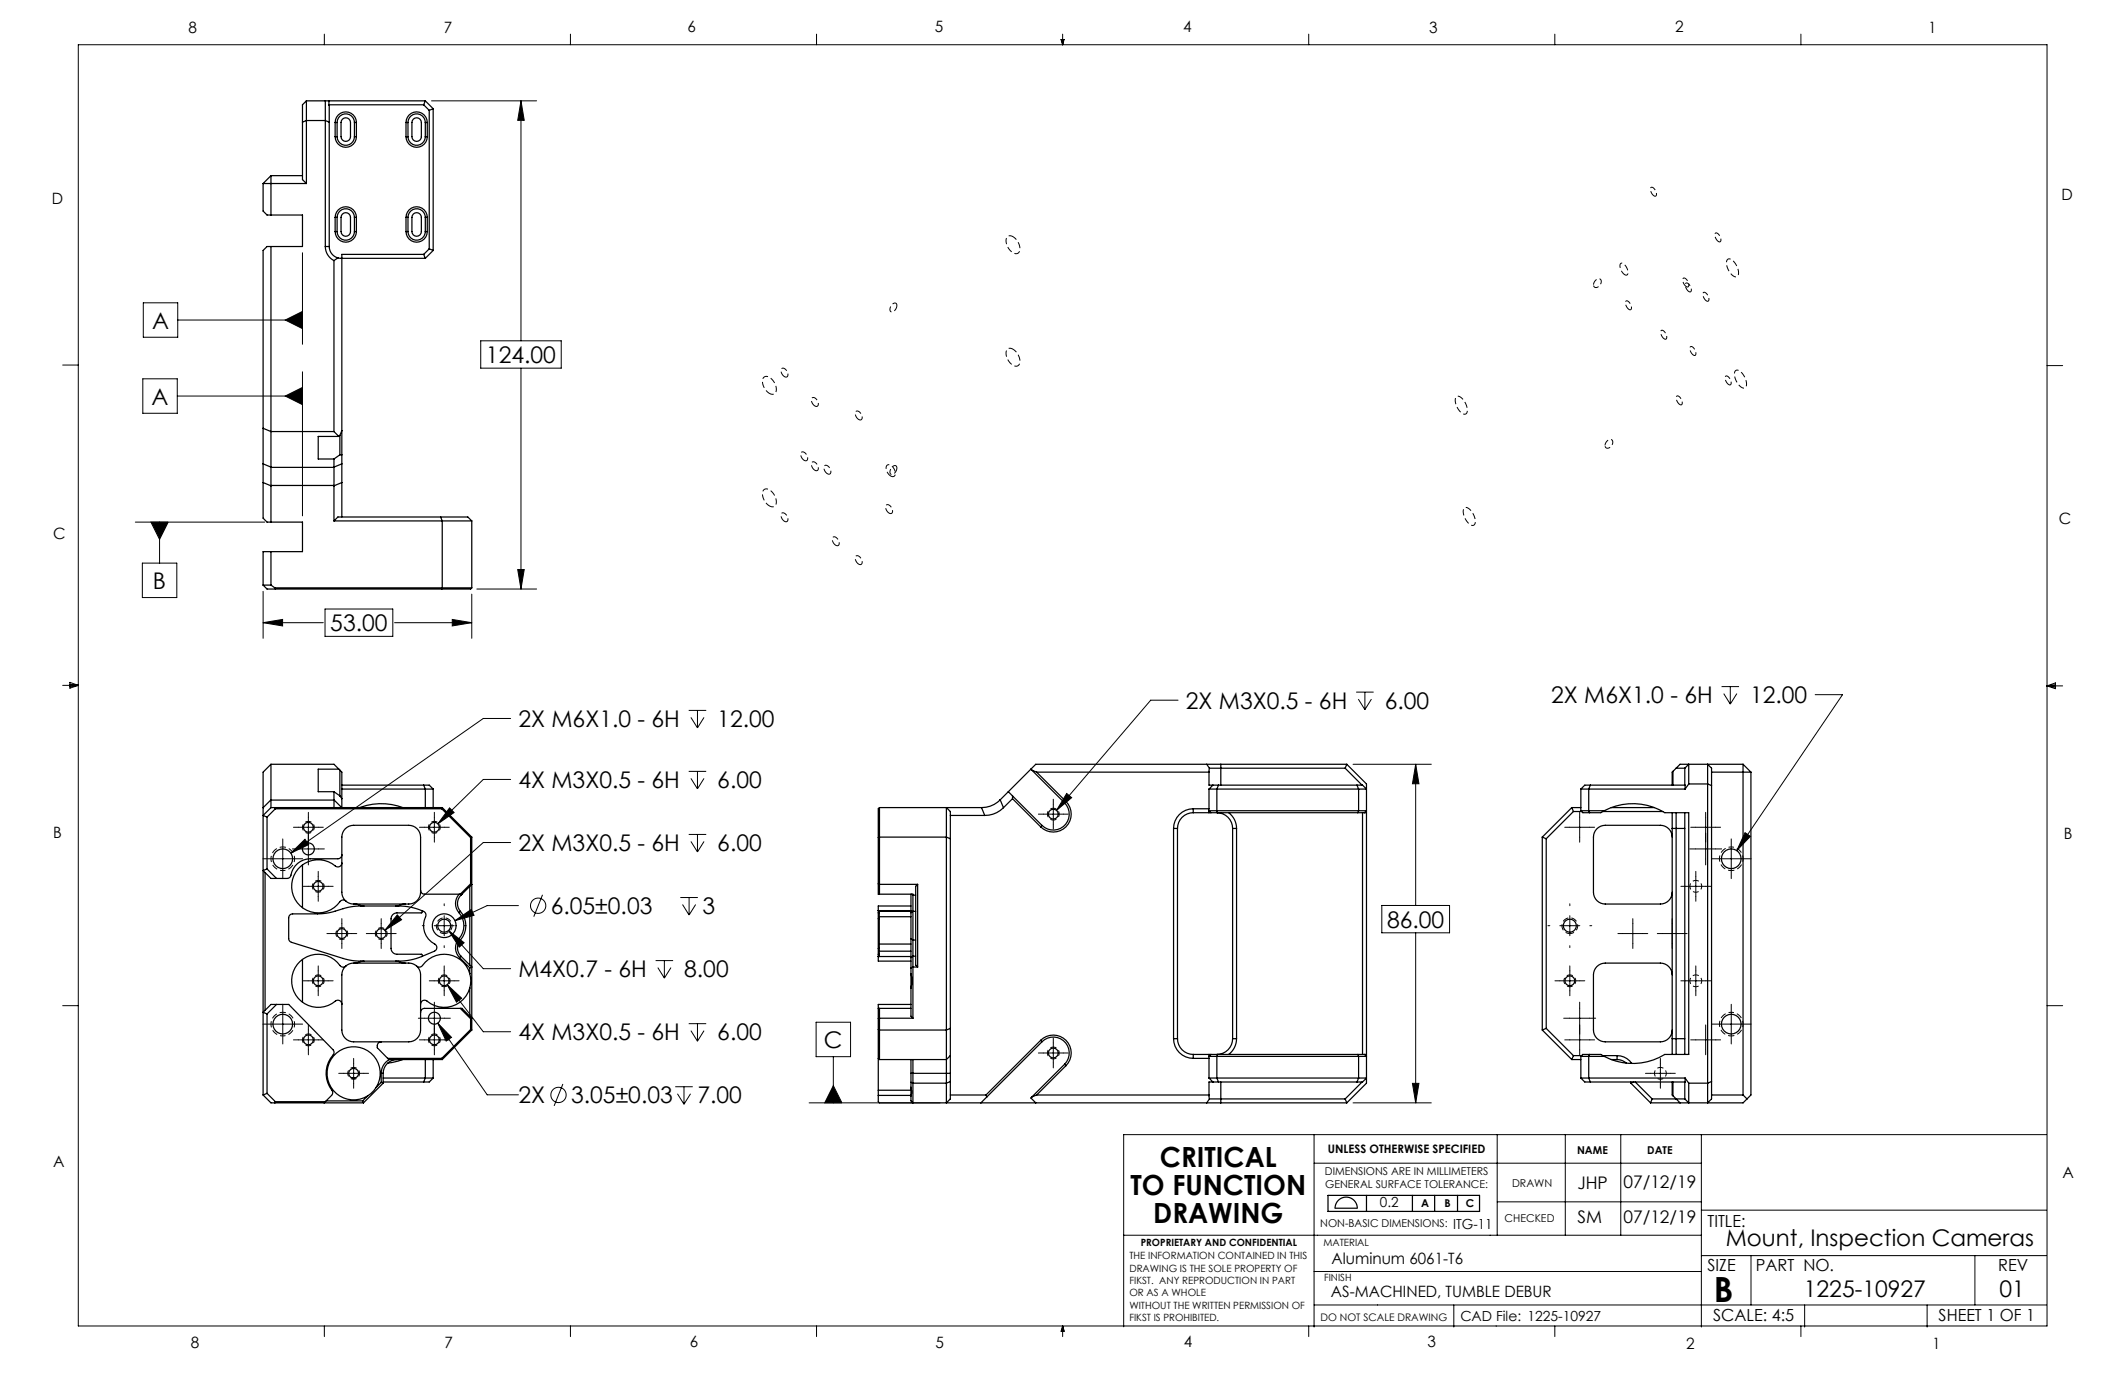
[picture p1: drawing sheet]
<svg xmlns="http://www.w3.org/2000/svg" width="432mm" height="279mm" viewBox="0 0 432 279" stroke-linecap="round" stroke-linejoin="round" font-family="sans-serif">
<g fill="none" stroke="#000" stroke-width=".25">
<path d="M53.5 37.3v5.6l.8 .8h7.2v6.4h-7.2l-.8 .8v43.4M53.5 37.3h8.8M55.1 35.7v8M55.1 35.7l-1.6 1.6M55.1 35.7h6.4M61.5 24.8l.8-.3h3.8l.8 .3M62.3 20.5l-.8 .8v15.2l.8 .8M62.3 20.5v16.8M62.3 20.5h24.1M66.1 20.5v29.6M66.8 20.5v.8M66.8 21.3l.1 28.8"/>
<path d="M66.8 21.3h19.3M68.1 27.8a2.16 2.16 0 0 0 2.2 2.1 2.16 2.16 0 0 0 2.1-2.1M68.1 24.9a2.16 2.16 0 0 1 2.2-2.2 2.16 2.16 0 0 1 2.1 2.2M68.1 24.9v2.9M68.1 24.9h.4M68.1 27.8h.4M68.5 24.9a1.76 1.76 0 0 1 1.8-1.8 1.76 1.76 0 0 1 1.7 1.8M68.5 27.8a1.76 1.76 0 0 0 1.8 1.7 1.76 1.76 0 0 0 1.7-1.7M68.5 24.9v2.9M69.6 24.2a.96 .96 0 0 1 1-.2 .96 .96 0 0 1 .6 .9v2.9a.96 .96 0 0 1-.9 .9 .96 .96 0 0 1-1-.9v-2.9zM72 24.9h.4M72 27.8h.4"/>
<path d="M72 24.9v2.9M72.4 24.9v2.9M82.5 27.8a2.16 2.16 0 0 0 2.2 2.1 2.16 2.16 0 0 0 2.1-2.1M82.5 24.9a2.16 2.16 0 0 1 2.2-2.2 2.16 2.16 0 0 1 2.1 2.2M82.5 24.9v2.9M82.5 24.9h.4M82.5 27.8h.4M82.9 24.9a1.76 1.76 0 0 1 1.8-1.8 1.76 1.76 0 0 1 1.7 1.8M82.9 27.8a1.76 1.76 0 0 0 1.8 1.7 1.76 1.76 0 0 0 1.7-1.7M82.9 24.9v2.9M84 24.2a.96 .96 0 0 1 1-.2 .96 .96 0 0 1 .6 .9v2.9a.96 .96 0 0 1-.9 .9 .96 .96 0 0 1-1-.9v-2.9zM86.1 21.3l1.1 1.1"/>
<path d="M86.4 24.9v2.9M86.4 20.5l-.3 .8M86.4 20.5l1.6 1.6M86.4 24.9h.4M86.4 27.8h.4M86.8 24.9v2.9M87.2 22.4v28.2M88 22.1v28.8M88 22.1l-.8 .3M55.1 50.1v44.8M66.1 50.1a3.2 3.2 0 0 0 1.8 2.9M66.1 50.1h.8"/>
<path d="M66.9 50.1a2.4 2.4 0 0 0 1.8 2.3M67.9 53v34.7M68.1 47.1a2.16 2.16 0 0 0 2.2 2.1 2.16 2.16 0 0 0 2.1-2.1M68.1 44.2a2.16 2.16 0 0 1 2.2-2.2 2.16 2.16 0 0 1 2.1 2.2M68.1 44.2v2.9M68.1 44.2h.4M68.1 47.1h.4M68.5 44.2a1.76 1.76 0 0 1 1.8-1.8 1.76 1.76 0 0 1 1.7 1.8M68.5 47.1a1.76 1.76 0 0 0 1.8 1.7 1.76 1.76 0 0 0 1.7-1.7M68.5 44.2v2.9M68.7 52.4l17.7 .1M68.7 52.4l-.8 .6"/>
<path d="M69.6 43.5a.96 .96 0 0 1 1-.2 .96 .96 0 0 1 .6 .9v2.9a.96 .96 0 0 1-.9 .9 .96 .96 0 0 1-1-.9v-2.9zM72 44.2v2.9M72 44.2h.4M72 47.1h.4M72.4 44.2v2.9M82.5 47.1a2.16 2.16 0 0 0 2.2 2.1 2.16 2.16 0 0 0 2.1-2.1M82.5 44.2a2.16 2.16 0 0 1 2.2-2.2 2.16 2.16 0 0 1 2.1 2.2M82.5 44.2v2.9M82.5 44.2h.4M82.5 47.1h.4M82.9 44.2a1.76 1.76 0 0 1 1.8-1.8 1.76 1.76 0 0 1 1.7 1.8M82.9 47.1a1.76 1.76 0 0 0 1.8 1.7 1.76 1.76 0 0 0 1.7-1.7"/>
<path d="M82.9 44.2v2.9M84 43.5a.96 .96 0 0 1 1-.2 .96 .96 0 0 1 .6 .9v2.9a.96 .96 0 0 1-.9 .9 .96 .96 0 0 1-1-.9v-2.9zM86.1 51.7h-16.6v42.6M86.1 51.7l.3 .8M86.4 44.2v2.9M86.4 44.2h.4M86.4 47.1h.4M86.8 44.2v2.9M87.2 50.6l-1.1 1.1M87.2 50.6l.8 .3M88 50.9l-1.6 1.6M53.5 94.3v3.8"/>
<path d="M53.5 98.1v7.2l.8 .8h7.2v6h-8v6.8M53.5 87l1.6 .7h12.8M53.5 94.3l1.6 .6M53.5 98.1l1.6 .6M55.1 95v3.6M55.1 95h12.8M55.1 98.6v.1M55.1 98.6h12.8M55.1 98.7v7.4M55.1 94.9v.1M67.9 93.3v1.6M67.9 98.7v7.2"/>
<path d="M67.9 87.7l1 1M67.9 94.9v.1M67.9 95v3.6M67.9 98.6v.1M68.9 88.7h-4.2v4.6h3.2M69.1 88.5v3.9M69.1 88.5l-.2 .2M69.1 92.4l-1.2 .9M69.1 92.4h.4M69.5 94.3v3.8M69.5 98.1v7M69.5 87.5l-.4 1"/>
<path d="M69.5 94.3l-1.6 .6M69.5 98.1l-1.6 .6M53.5 118.9h1.6M53.5 118.9l.8 .8h41.3l.3-.2M55.1 112.1v6.8M55.1 118.9l.8 .6M55.9 119.5h40M55.9 119.5l.1 .2M67.9 105.9l.8-.8h26.4l.8 .8M67.9 105.9h28M89.5 105.1l.4 .8-.1 13.8M95.9 105.9v13.6"/>
<path d="M55.1 155.3l-1.6 1.6v7.2M55.1 155.3h12.8l1.2 1.2M55.1 155.3v7.2M68.9 156.3h-4.2v4.6h3.2M69.1 156.5l.4 .4v7.2l-1.6-1.6M69.1 156.5v5.2M69.5 159.5h17.7l.8 .8M86.1 159.5l.3 .8v3.8M209.5 156.3l6.8 6.8M209.7 156.5l.9 .4M210.6 156.9l6 6M210.6 156.9h35.1"/>
<path d="M245.2 155.3h2.9M245.2 155.3h-34.7l-7.3 7.2M245.2 155.3l.6 .8M245.8 156.1l-.1 3.4h31.2l.8 .8h-32M245.8 156.1h27.5M246.5 159.5l-.8 .8M247.6 159.5l-.3 .8v4.4l.1 .4M248.1 155.3h25.6M248.1 155.3v4.2M273.3 156.1l3.5 3.4M273.7 155.3l4 4v60.8l-4 4M273.7 155.3l-.4 .8"/>
<path d="M275.7 159.5l.4 .8v4.4l-.2 .4M323.2 159.5l-.4 .8v4.4l.2 .4M339.9 156.7l-.1 .2v2.6M339.9 156.7v2.8M340.6 156.1l-.7 .6M340.6 156.1h1.7M342.3 156.1v3.4M343.1 155.3h-1.7l-.8 .8M343.1 155.3h11.1M343.1 159.3h3.9l.8 .3M343.1 155.3v4M343.1 159.3l-.7 1"/>
<path d="M343.1 155.3l-.8 .8M347 155.3l.8 .8v67.2l-.8 .8zM347.8 156.9h8M354.2 155.3v67.2M354.2 155.3l1.6 1.6M355.8 156.9v65.6l-1.6 1.6h-11.1M53.5 164.1v1.6M53.5 165.7v56.8M53.5 165.7l.8 .3M53.9 177.3v28M54.3 176.6l1.9 1.9M54.3 166v10.6"/>
<path d="M55.1 162.6v1.5M55.1 164.1h34.8M55.1 162.6h12.8M55.1 164.1l-1.6 1.6M55.1 162.5l-1.6 1.6M55.1 162.5v.1M55.9 164.1l.1 .2M56 164.3l-1.7 1.7M56 164.3h33.8M61.5 175.8v8.7M67.9 162.5v.1M67.9 160.9v1.6"/>
<path d="M67.9 160.9l1.2 .8M67.9 162.6v1.5M69.1 161.7l.4 .6M69.5 173.7a.8 .8 0 0 1-.8 .8h-5.6a4.1 4.1 0 0 0-4.1 3.6l-.5 .4h-3.4l-1.6-1.6 .8-.3M69.5 175.4a.8 .8 0 0 1-.5 .7 .8 .8 0 0 1-.9-.1 5.4 5.4 0 0 0-7.7 .9 5.4 5.4 0 0 0 1.2 7.7 5.4 5.4 0 0 0 7.7-1.6l.5-.1 .5 .2M69.5 160.3h18.5M70.2 168.4a2.4 2.4 0 0 1 1.7-.7h11.2a2.4 2.4 0 0 1 2.4 2.4v11.2a2.4 2.4 0 0 1-2.4 2.4h-11.2a2.4 2.4 0 0 1-2.4-2.4v-11.2a2.4 2.4 0 0 1 .7-1.7zM73.1 164.1a12.4 12.4 0 0 1 8.7 0M88 160.3v3.8M89.8 164.3l5.8 5.9M89.9 164.1l-.1 .2M89.9 164.1l6 6"/>
<path d="M95.6 170.2v9.4M95.6 179.6l-2.1 2.1M95.6 179.6l.3 .1-2.2 2.2M95.9 170.1l-.3 .1M95.9 170.1v39.2M178.5 170.2l13.8-.1 .8 .3M178.5 179.6l8 .1M178.7 164.1l-.2 .2v17.4h7v.2M178.7 164.1v17.6M186.5 179.7v16.8M186.5 179.7l-.4 .4v16l.4 .4M193.1 165.7h7"/>
<path d="M199.4 164.1l.7 1.6M203.2 162.5v.1a5.2 5.2 0 0 1-3.7 1.5h-20.8M203.2 162.5l.7 1.6M203.9 164.1a5.3 5.3 0 0 1-3.8 1.6M204.9 160.9l.8 .8M205.7 162.3l-1.8 1.8M205.7 162.3l5.8 5.7M205.7 161.7l6 6M205.7 161.7v.6M211.7 167.7l-.2 .3M216.3 163.1a3.2 3.2 0 0 1 0 4.6 3.2 3.2 0 0 1-4.6 0M216.6 162.9a3.6 3.6 0 0 1 0 5.1 3.6 3.6 0 0 1-5.1 0"/>
<path d="M216.6 162.9l-.3 .2M238.5 168.3v42.8M238.5 168.3h.8M239.3 168.3v42.8M242.5 164.3a4 4 0 0 0-4 4M242.5 165.1a3.2 3.2 0 0 0-3.2 3.2M242.5 164.3h3.2M242.5 165.1h35.2M242.5 164.3v.8M245.7 160.3v4.8M246.1 165.1l-.4-.4h32l-.4 .4M247.3 165.1a3.2 3.2 0 0 1 3.2 3.2"/>
<path d="M249.7 165.1a4 4 0 0 1 1.6 3.2M250.5 168.3h.8M250.5 168.3v42.8M251.3 168.3v42.8M276.9 165.1v49.2M313.4 170.1l.8 .3M313.4 170.1v39.2M314.2 170.4v38.6M319.4 164.1h1.8M319.4 164.1l.3 .8M319.4 164.1l-6 6M319.7 164.9l-5.5 5.5"/>
<path d="M319.7 164.9h1.7M321.2 164.7l.4 .4h3.7l.7-.4M321.2 160.3l.8-.8h20.4v.8M321.2 160.3h21.2M321.2 164.7h4.8M321.2 160.3v4.4M325.7 164.9h12.2M326 164.7a12.4 12.4 0 0 1 12.3 .4h4.8v49.2h-4.8a12.4 12.4 0 0 1-12.3 .4M327.4 164.1h8.8M339.8 165.1v3.2M339.8 170.1a2.4 2.4 0 0 0-2.4-2.4h-11.2a2.4 2.4 0 0 0-2.4 2.4v11.2a2.4 2.4 0 0 0 2.4 2.4h11.2a2.4 2.4 0 0 0 2.4-2.4M339.8 168.3h2.5"/>
<path d="M339.8 168.3v42.8M340.6 165.1v49.2M342.3 165.1v49.2M61.5 195v8.7M70.3 196.3a2.4 2.4 0 0 0-.8 1.8v11.2a2.4 2.4 0 0 0 2.4 2.4h11.2a2.4 2.4 0 0 0 2.4-2.4v-11.2a2.4 2.4 0 0 0-.8-1.8M70.3 196.3a2.4 2.4 0 0 1 1.6-.6h11.2a2.4 2.4 0 0 1 1.6 .6M70.3 196.3a.8 .8 0 0 1-1.2-.1 5.4 5.4 0 0 0-7.8-1.1 5.4 5.4 0 0 0-.8 7.7 5.4 5.4 0 0 0 7.8 .5h.7l.3 .3 .2 .4M72.1 183.7l1.9 .4M74 195.3l-1.9 .4M80.4 195.3l1.9 .4M82.3 183.7l-1.9 .4M84.7 196.3a.8 .8 0 0 0 1.2-.1 5.4 5.4 0 0 1 5.3-2.2 5.4 5.4 0 0 1 4.3 3.8"/>
<path d="M85.5 180.9a.8 .8 0 0 0 .8 .8h7.6M85.7 185a12 12 0 0 0-4.7-.9h-8.6l-1.8 .3-2.9 .9-1.8 .3-6.4 .1a.8 .8 0 0 0-.8 .8v4.2a.8 .8 0 0 0 .5 .8l11.8 3.6 1.8 .2h8.2a12 12 0 0 0 4.7-.9M85.7 185a.24 .24 0 0 1 .1 .3 .24 .24 0 0 1-.2 .2h-4.9a1.2 1.2 0 0 0-1.2 1.2v6a1.2 1.2 0 0 0 1.2 1.2h4.9a.24 .24 0 0 1 .2 .2 .24 .24 0 0 1-.1 .3M85.7 185a.9 .9 0 0 1 .8 1.3 4.3 4.3 0 0 0 2 5.7l.3 .6-.3 .6-2.8 1.2M85.7 194.4h.1M93.3 185.5a4 4 0 0 1 0 5.2M93.3 190.7a2.8 2.8 0 0 0 .1 3.9M93.3 190.7l.3 .3M93.3 181.7a2.8 2.8 0 0 0 0 3.8M93.4 194.6l2.1 2.1M93.5 181.7l.2 .2M93.6 185.2a4.4 4.4 0 0 1 0 5.8"/>
<path d="M93.6 191a2.4 2.4 0 0 0 .1 3.3M93.6 185.2l-.3 .3M93.7 181.9a2.4 2.4 0 0 0-.1 3.3M93.7 194.3l-.3 .3M93.7 194.3l2.2 2.2-.4 .2M95.5 197.8a5.4 5.4 0 0 1 0 3M95.5 180.1v16M95.5 196.7v1.1M178.5 185v.5M178.5 193.9v.5M178.5 194.4v.9h6.6M178.5 185.5v1.2"/>
<path d="M178.5 192.7v1.2M178.5 185.5h.2M178.5 193.9h.2M178.5 185h.1M178.5 186.7v6M178.5 194.4h.1M178.5 194.4h6.6M178.5 185h.2v.2M178.5 185h6.6M178.5 186.7h.2M178.5 192.7h.2M178.7 191.8v1.5"/>
<path d="M178.7 186.3v5.5M178.7 185.2v1.1M178.7 193.3h6.4M178.7 191.8h6.4M178.7 186.3h6.4M178.7 193.3v1.1M178.7 185.2h6.4M185.1 197.8a5.4 5.4 0 0 1 0 3M185.1 185.5v5.2M185.1 181.7v3.8M185.1 190.7v3.9M185.1 184.1h-6.6v.9"/>
<path d="M185.1 197.8v3M185.1 194.6v3.2M185.1 190.7l.4 .3M185.2 181.7l.3 .2M185.5 185.2v5.8M185.5 181.9v3.3M185.5 191v3.3M185.5 194.3v12.6M185.5 181.9h.6M185.5 194.3h.6M185.5 194.3l-.4 .3M185.5 191h.6"/>
<path d="M185.5 185.2h.6M185.5 185.2l-.4 .3M186.5 196.5h-1l-.4 .2M339.8 198.1a2.4 2.4 0 0 0-2.4-2.4h-11.2a2.4 2.4 0 0 0-2.4 2.4v11.2a2.4 2.4 0 0 0 2.4 2.4h11.2a2.4 2.4 0 0 0 2.4-2.4M54.3 206l-.8-.3 1.6-1.6h3.6l9 9.2a.8 .8 0 0 1 0 1.1 5.7 5.7 0 0 0-.1 7.4l-.1 .7-1.6 1.6M54.3 206v16.2M56.2 204.1l-1.9 1.9M71.6 219.1h.5M77.5 211.7a.89 .89 0 0 0-.8 1.2l2.3 2.4h10.9M77.5 218.1h.4M77.5 219.9l-1 1M77.5 219.9l.4 .2"/>
<path d="M77.5 218.1v1.8M77.9 218.1v2M77.9 219.1h10.1M78.8 215.1h11M79.1 215.3a3.2 3.2 0 0 0-1.6 2.8M80.7 215.3a2.8 2.8 0 0 0-2.8 2.8M81.8 215.3l-3 .7M85.5 205.7a.8 .8 0 0 1 .8-.8h7.6l2 2-.3 .1M86.4 215.3v3.8l-.3 .8M88 215.3v3.8M88 219.1l-.8 .8h-9.3M89.8 215.1l.1 .2"/>
<path d="M93.5 204.9l2.1 2.1M95.5 200.8a5.4 5.4 0 0 1-8.9 2.5h-.7l-.3 .3-.1 .4M95.5 200.8v5.7M95.6 207v2.2M95.6 209.2l-5.8 5.9M95.6 209.2l.3 .1M95.9 209.3l-6 6M178.5 215.1v6.4M178.5 204.9h6.6M178.5 215.1l.2 .2M178.7 215.3h13.6M178.7 204.9v10.4"/>
<path d="M185.1 215.3v2.8M185.1 204.1h-6.6v11M185.1 218.1h8M185.1 200.8v5.7l.4 .4M185.1 218.1v2.8M185.5 215.3v8.8l-.4-.4v-1M185.5 206.9l-7 .1M192.3 215.3v8.8l.8-.8v-5.2M193.1 214.5v3.6M193.1 209l-.8 .3-13.8-.1M193.1 214.5v-49.6l-.8-.8v51.2M193.1 214.5l-.8 .8"/>
<path d="M193.1 219.8l-.8 .3h-6.8l-.4-.2M211.5 211.4a3.6 3.6 0 0 1 5.1 0 3.6 3.6 0 0 1 0 5.1M211.5 211.4l-11.1 11.1M211.5 211.4l.2 .3M211.7 211.7a3.2 3.2 0 0 1 4.6 0 3.2 3.2 0 0 1 0 4.6M211.7 211.7l-12.4 12.4M216.3 216.3l-6.8 6.8 1 1M216.3 216.3l.3 .2M216.6 216.5l-6 6M238.5 211.1a4 4 0 0 0 4 4M238.5 211.1h.8M239.3 211.1a3.2 3.2 0 0 0 3.2 3.2"/>
<path d="M242.5 215.1h3.2M242.5 214.3h35.2M242.5 214.3v.8M245.7 219.1h32l-.8 .8h-31.2l.1 3.4M245.7 219.1l.8 .8M245.7 214.3v4.8M246.1 214.3l-.4 .4h32l-.4-.4M247.4 214.3l-.1 .4v4.4l.3 .8M248.1 219.9v4.2M250.5 211.1a3.2 3.2 0 0 1-3.2 3.2M250.5 211.1h.8M251.3 211.1a4 4 0 0 1-1.6 3.2"/>
<path d="M275.9 214.3l.2 .4v4.4l-.4 .8M276.8 219.9l-3.5 3.4M313.4 209.3l6 6M314.2 209l5.5 5.5M314.2 209l-.8 .3M319.4 215.3h1.8M319.7 214.5h1.7M319.7 214.5l-.3 .8M321.2 214.7l.4-.4h3.7l.7 .4M321.2 219.1h21.2M321.2 219.1l.8 .8h20.4v-.8M321.2 214.7h4.8"/>
<path d="M321.2 214.7v4.4M323 214.3l-.2 .4v4.4l.4 .8M325.7 214.5h2.9M327.4 215.3h1.2M328.6 214.5a3.6 3.6 0 0 1 3 1.6M328.6 215.3a2.8 2.8 0 0 1 1.9 .7M328.6 214.5v.8M331.4 219.9v.2M332 219.9l-.6 .2M332.3 219.9l3.4 3.4M339.8 211.1v3.2M339.8 211.1h2.5"/>
<path d="M339.8 219.9v2.6l.1 .2M339.9 219.9v2.8M342.3 219.9v3.4M342.4 219.1l.7 1M347.8 219.8l-.8 .3h-3.9M53.5 222.5l1.6 1.6h18.8M54.3 222.2l1.7 1.7M54.3 222.2l-.8 .3M56 223.9h10.1M56 223.9l-.1 .2M66.3 223.7h7.4M73.7 223.7l.2 .4"/>
<path d="M74.7 222.7l-1 1M76.5 220.9l-1.1 1.3-.7 .5M76.5 220.9a5.4 5.4 0 0 0-3.6-8.1 5.4 5.4 0 0 0-6.3 6.3 5.4 5.4 0 0 0 8.1 3.6M77.9 220.1l-4 4M178.5 221.5v1.1M178.5 222.6v1.3l.2 .2h66.5M178.5 221.5h6.6M178.5 222.6h6.6M185.1 220.9l.1 .7-.1 1.1M185.1 220.9v1.8M193.1 222.5h7.3M200.4 222.5l.1 .4"/>
<path d="M210.6 222.5h35.1M210.6 222.5l-.9 .4M245.2 224.1h2.9M245.8 223.3h27.5M245.8 223.3l-.6 .8M248.1 224.1h25.6M273.3 223.3l.4 .8M331.4 220.1l4 4M335.4 224.1h6M335.7 223.3h4.9M335.7 223.3l-.3 .8M339.9 222.7l.7 .6"/>
<path d="M340.6 223.3h1.7M340.6 223.3l.8 .8M341.4 224.1h1.7M342.3 223.3l.8 .8M343.1 220.1v4M347.8 222.5h6.4M354.2 222.5l.8 .8M269.9 242.9h30.7v3.3h-30.7zM271.9 244a2.26 2.26 0 0 1 2.5-.6 2.26 2.26 0 0 1 1.4 2.1h-4.5a2.26 2.26 0 0 1 .6-1.5zM277.7 242.9v3.3M287 242.9v3.3M291.5 242.9v3.3"/>
<path d="M296.2 242.9v3.3"/>
<circle cx="57.5" cy="174.5" r="2"/>
<circle cx="62.7" cy="172.5" r="1.22"/>
<circle cx="62.7" cy="168.1" r="1"/>
<circle cx="88.3" cy="168.1" r="1"/>
<circle cx="214" cy="165.4" r="1"/>
<circle cx="351.8" cy="174.5" r="2"/>
<circle cx="64.7" cy="180.1" r="1"/>
<circle cx="64.7" cy="199.3" r="1"/>
<circle cx="69.5" cy="189.7" r="1"/>
<circle cx="77.5" cy="189.7" r="1"/>
<circle cx="90.3" cy="188.1" r="2.42"/>
<circle cx="90.3" cy="188.1" r="1.32"/>
<circle cx="90.3" cy="199.3" r="1"/>
<circle cx="319" cy="188.1" r="1.32"/>
<circle cx="319" cy="199.3" r="1"/>
<circle cx="57.5" cy="208.1" r="2"/>
<circle cx="62.7" cy="211.3" r="1"/>
<circle cx="71.9" cy="218.1" r="1"/>
<circle cx="88.3" cy="206.9" r="1.22"/>
<circle cx="88.3" cy="211.3" r="1"/>
<circle cx="214" cy="214" r="1"/>
<circle cx="351.8" cy="208.1" r="2"/>
</g>
<g fill="none" stroke="#000" stroke-width=".2">
<path d="M15.9 9.1h400.1v260.3h-400.1zM65.9 6.9v2.2M115.9 6.9v2.2M165.9 6.9v2.2M215.6 8h.6l-.3 1.1zM215.7 8l.2 1.1M215.9 6.9v2.2M216 8l-.1 1.1M265.9 6.9v2.2M315.9 6.9v2.2M365.9 6.9v2.2M87.7 20.5h21.3"/>
<path d="M105.9 20.5l.6 4h-1.3zM105.9 20.5v48.8M61.5 51.4v18.6M12.7 74.2h3.2M29 77h7v7h-7zM29.1 61.5h7v7h-7zM36.1 65h25.4M58 65l3.5-1.7v3.5zM61.5 75.6v29.2M97.7 69.3h16.3v5.5h-16.3zM105.9 74.8v44.9M416 74.3h3.1"/>
<path d="M36 80.5h25.5M58 80.5l3.5-1.8v3.5zM27.5 106.1h26.3M28.9 114.4h7v7h-7zM30.7 106.1h3.5l-1.8 3.5zM32.4 106.1v8.3M96.9 119.7h12.1M105.2 115.7h1.3l-.6 4zM12.7 139.3h3.2M14.2 139l1.7 .3M14.2 138.7l1.7 .6-1.7 .5zM15.9 139.3l-1.7 .2"/>
<path d="M53.5 126.5l3.9-.6v1.3zM53.5 120.2v9.5M53.5 126.5h12.2M66 123.8h13.8v5.5h-13.8zM80.2 126.5h15.7M91.9 125.9l4 .6-4 .7zM95.9 120.7v9M349.8 139.5h3.6M351.6 139.5v3.6M416 139.4h3.1M416 139.4l1.7-.6v1.1zM416 139.4l1.7 .2"/>
<path d="M417.7 139.1l-1.7 .3M103.8 146h-5.6l-39.1 27.4M103.8 158.4h-5.6l-9.2 9M139.9 144.4h3.6M139.9 156.7h3.6M140.4 145.8l1.3 2.1M140.4 158.2l1.3 2.1M141.7 144.4v3.5M141.7 156.7v3.6M143.1 145.8l-1.4 2.1M143.1 158.2l-1.4 2.1M239.4 142.3h-5.6l-19.1 22.4"/>
<path d="M274.9 155.3h15.9M275.6 140.6h3.5M276 142.1l1.3 2.1M277.3 140.6v3.6M278.7 142.1l-1.4 2.1M287.7 155.3l.6 4h-1.3zM287.7 155.3v28.7M350.3 140.9l1.3 2.2M352.9 140.9l-1.3 2.2M368.8 141.2h5.6l-21.5 31.6M55.4 174.5h4.1M57.5 172.5v4"/>
<path d="M59.1 173.4l2.9-2.9 .7 1.1zM60.6 168.1h4.1M60.6 172.5h4.1M62.7 166.1v4M62.7 170.5v4M64.7 178.1v4M86.2 168.1h4.1M88.3 166.1v4M91.3 164.2l1 .9-3.3 2.3zM103.8 171.2h-5.6l-20 17.8M139.9 169.6h3.6M140.4 171l1.3 2.1"/>
<path d="M141.7 169.6v3.5M143.1 171l-1.4 2.1M212 165.4h4.1M214 163.4v4.1M216.8 161.2l1 .9-3.1 2.6zM319 168.1h4M321 166.1v4M344.6 168.1h4M344.6 172.5h4M344.6 178.1v4M346.6 166.1v4M346.6 170.5v4"/>
<path d="M349.8 174.5h4M351.8 172.5v4M354.6 169.2l1.1 .7-2.8 2.9zM62.6 199.3h4.1M62.6 180.1h4.1M64.7 197.3v4M67.4 189.7h4.1M69.5 187.7v4M75.4 189.7h4.1M77.5 187.7v4M80.7 185.9l.9 1-3.4 2.1zM88.2 188.1h4.1"/>
<path d="M88.2 199.3h4.1M90.3 186.1v4M90.3 197.3v4M91.2 189.1l3.1 2.5-1 .9zM91.2 189.1l7 7.7h5.6M92.5 187.1l3.3-2.3 .5 1.2zM105.3 184h-6.3l-6.5 3.1M110.2 181.8l-1.7 4.5M133.2 195.2h3.6M133.7 196.6l1.3 2.1M135 195.2v3.5M136.3 196.6l-1.3 2.1"/>
<path d="M138.2 182.4h3.6M138.7 183.8l1.3 2.1M140 182.4v3.5M141.4 183.8l-1.4 2.1M280.8 184h13.8v5.5h-13.8zM287.7 189.5v34.6M317 188.1h4M317 199.3h4M319 186.1v4M319 197.3v4M329.8 189.7h4M331.8 187.7v4"/>
<path d="M337.8 189.7h4M339.8 187.7v4M342.6 199.3h4M342.6 180.1h4M344.6 197.3v4M12.7 204.4h3.2M55.4 208.1h4.1M57.5 206.1v4M60.6 211.3h4.1M62.7 209.3v4M69.8 218.1h4.1M71.9 216.1v4"/>
<path d="M86.2 211.3h4.1M86.2 206.9h4.1M88.3 204.9v4M88.3 209.3v4M89 207.9l2.7 2.9-1 .7zM89 207.9l10 14.6h6.3M90.9 200.1l2.9 2.7-1 .8zM90.9 200.1l7.3 9.5h5.6M139.9 208h3.6M140.4 209.4l1.3 2.2M141.7 208v3.6M143.1 209.4l-1.4 2.2"/>
<path d="M165.8 207.7h7v7h-7zM169.3 214.7v9.4M212 214h4.1M214 211.9v4.1M319 211.3h4M319 206.9h4M321 204.9v4M321 209.3v4M335.4 218.1h4M337.4 216.1v4M344.6 211.3h4M346.6 209.3v4"/>
<path d="M349.8 208.1h4M351.8 206.1v4M416 204.4h3.1M114.4 220.3l-1.8 4.4M137.2 220.8h3.6M137.7 222.2l1.3 2.2M139 220.8v3.6M140.3 222.2l-1.3 2.2M164.4 224.1h26.6M169.3 220.6l1.8 3.5h-3.5zM267 230.6v39.1M267 236.4h78.7"/>
<path d="M274.9 224.1h15.9M287 220.1h1.3l-.6 4zM304.2 230.6v20.4M318.1 230.6v20.4M329.3 230.6v20.4M345.7 230.6v39.1M415.8 230.6h-187.5v39M228.3 251h117.5M267 258.4h78.7M304.2 244.2h41.5M345.7 255.1h70.1M345.7 245.9h70.1"/>
<path d="M355.8 255.1v10.1M401.3 255.1v10.1M65.9 269.4v2.2M115.9 269.4v2.2M165.9 269.4v2.2M215.9 269.4v2.2M215.9 269.4l.4 1.1h-.7zM215.9 269.4l.2 1.1M215.9 269.4l-.1 1.1M265.9 269.4v2.2M267 265.2h148.8M295.4 265.2v4.5"/>
<path d="M304 269.4v.1M315.9 269.4v2.2M365.9 269.4v2.2M366.7 265.2v4.5M391.6 265.2v4.5"/>
<circle cx="109.4" cy="184" r="1.56"/>
<circle cx="113.5" cy="222.5" r="1.56"/>
</g>
<path d="M181 96.7a1.62 1.62 0 0 1-.7-2.2 1.61 1.61 0 0 1 1.5 2.1 .56 .56 0 0 1-.8 .1" fill="none" stroke="#000" stroke-width=".2" stroke-dasharray="1.3 .6" stroke-dashoffset=".1" stroke-linecap="butt"/>
<path d="M159.4 76.5a1.06 1.06 0 0 1-.4-1.7 1.18 1.18 0 0 1 .9 1.8l-.5-.1M182.2 62.1a1.06 1.06 0 0 1-1.3 1.2 1.18 1.18 0 0 1 1.2-1.7l.1 .5M163.4 93.5a1.06 1.06 0 0 1-.4-1.7 1.18 1.18 0 0 1 .9 1.8l-.5-.1M165.6 95.6a1.06 1.06 0 0 1-.4-1.8 1.18 1.18 0 0 1 .8 1.8h-.4M165.6 82.5a1.06 1.06 0 0 1-.4-1.7 1.18 1.18 0 0 1 .8 1.8l-.4-.1M168.1 96.3a1.06 1.06 0 0 1-.4-1.8 1.18 1.18 0 0 1 .9 1.8h-.5M174.5 85.2a1.06 1.06 0 0 1-.4-1.7 1.18 1.18 0 0 1 .9 1.8l-.5-.1M182.2 95.1a1.06 1.06 0 0 1-1.3 1.2 1.18 1.18 0 0 1 1.2-1.6l.1 .4M159.4 105.9a1.06 1.06 0 0 1-.4-1.7 1.18 1.18 0 0 1 .9 1.8l-.5-.1M169.8 110.8a1.06 1.06 0 0 1-.4-1.7 1.18 1.18 0 0 1 .9 1.8l-.5-.1M174.5 114.6a1.06 1.06 0 0 1-.4-1.7 1.18 1.18 0 0 1 .9 1.8l-.5-.1M180.7 104.3a1.06 1.06 0 0 1-.4-1.8 1.18 1.18 0 0 1 .8 1.8h-.4" fill="none" stroke="#000" stroke-width=".2" stroke-dasharray="1.3 .6" stroke-linecap="butt"/>
<path d="M205.8 48.1a.94 .94 0 0 0-1.2 .1 .94 .94 0 0 0-.1 1.1 2.35 2.35 0 0 0 2.3 2.2 1.84 1.84 0 0 0-.2-2.6l-.8-.8M156.3 79.9a2.54 2.54 0 0 1-1.1-3.2 1.73 1.73 0 0 1 2.3 1.2 1.37 1.37 0 0 1-.5 2.2l-.7-.2M205.8 71a.94 .94 0 0 0-1.2 0 .94 .94 0 0 0-.1 1.2 2.35 2.35 0 0 0 2.3 2.2 1.84 1.84 0 0 0-.2-2.7l-.8-.7M156.3 102.8a2.54 2.54 0 0 1-1.1-3.3 1.73 1.73 0 0 1 2.3 1.3 1.37 1.37 0 0 1-.5 2.2l-.7-.2M90.3 189.7a1.6 1.6 0 0 1-1.5-2.3 1.6 1.6 0 0 1 2.8-.2 1.6 1.6 0 0 1-1.2 2.5h-.1M319 189.7a1.6 1.6 0 0 0 1.4-2.3 1.6 1.6 0 0 0-2.7-.2 1.6 1.6 0 0 0 1.1 2.5h.2" fill="none" stroke="#000" stroke-width=".2" stroke-dasharray="1.3 .6" stroke-dashoffset=".4" stroke-linecap="butt"/>
<g fill="none" stroke="#000" stroke-width=".2" stroke-dasharray="1.3 .6" stroke-dashoffset=".7" stroke-linecap="butt">
<path d="M57.5 176.9a2.4 2.4 0 0 1-2.2-3.5 2.4 2.4 0 0 1 4.2-.2 2.4 2.4 0 0 1-1.8 3.7h-.2M62.7 169.3a1.2 1.2 0 0 1-1.1-1.8 1.2 1.2 0 0 1 2-.1 1.2 1.2 0 0 1-.8 1.9h-.1M88.3 169.3a1.2 1.2 0 0 1-1.1-1.8 1.2 1.2 0 0 1 2-.1 1.2 1.2 0 0 1-.8 1.9h-.1M215.2 165.4a1.2 1.2 0 0 1-1.7 1.1 1.2 1.2 0 0 1-.2-2 1.2 1.2 0 0 1 1.9 .8v.1M351.8 172.1a2.4 2.4 0 0 1 2.1 3.5 2.4 2.4 0 0 1-4.1 .2 2.4 2.4 0 0 1 1.8-3.7h.2M64.7 181.3a1.2 1.2 0 0 1-1.1-1.8 1.2 1.2 0 0 1 2-.1 1.2 1.2 0 0 1-.8 1.9h-.1M69.5 190.9a1.2 1.2 0 0 1-1.1-1.8 1.2 1.2 0 0 1 2-.1 1.2 1.2 0 0 1-.8 1.9h-.1M77.5 190.9a1.2 1.2 0 0 1-1.1-1.8 1.2 1.2 0 0 1 2-.1 1.2 1.2 0 0 1-.8 1.9h-.1M344.6 181.3a1.2 1.2 0 0 0 1.1-1.8 1.2 1.2 0 0 0-2.1-.1 1.2 1.2 0 0 0 .8 1.9h.2M57.5 210.5a2.4 2.4 0 0 1-2.2-3.5 2.4 2.4 0 0 1 4.2-.2 2.4 2.4 0 0 1-1.8 3.7h-.2M62.7 212.5a1.2 1.2 0 0 1-1.1-1.8 1.2 1.2 0 0 1 2-.1 1.2 1.2 0 0 1-.8 1.9h-.1M64.7 200.5a1.2 1.2 0 0 1-1.1-1.8 1.2 1.2 0 0 1 2-.1 1.2 1.2 0 0 1-.8 1.9h-.1"/>
<path d="M71.9 219.3a1.2 1.2 0 0 1-1.1-1.8 1.2 1.2 0 0 1 2-.1 1.2 1.2 0 0 1-.8 1.9h-.1M88.3 212.5a1.2 1.2 0 0 1-1.1-1.8 1.2 1.2 0 0 1 2-.1 1.2 1.2 0 0 1-.8 1.9h-.1M90.3 200.5a1.2 1.2 0 0 1-1.1-1.8 1.2 1.2 0 0 1 2-.1 1.2 1.2 0 0 1-.8 1.9h-.1M215.2 214a1.2 1.2 0 0 1-1.7 1 1.2 1.2 0 0 1-.2-2 1.2 1.2 0 0 1 1.9 .8v.2M319 200.5a1.2 1.2 0 0 0 1.1-1.8 1.2 1.2 0 0 0-2.1-.1 1.2 1.2 0 0 0 .8 1.9h.2M337.4 219.3a1.2 1.2 0 0 0 1.1-1.8 1.2 1.2 0 0 0-2.1-.1 1.2 1.2 0 0 0 .8 1.9h.2M344.6 200.5a1.2 1.2 0 0 0 1.1-1.8 1.2 1.2 0 0 0-2.1-.1 1.2 1.2 0 0 0 .8 1.9h.2M351.8 205.7a2.4 2.4 0 0 1 2.1 3.5 2.4 2.4 0 0 1-4.1 .2 2.4 2.4 0 0 1 1.8-3.7h.2"/>
</g>
<path d="M330.1 55.8h.1a.49 .49 0 0 0 .6-.1 .49 .49 0 0 0 0-.6 1.58 1.58 0 0 0-1.4-1.6 1.86 1.86 0 0 0 .7 2.3" fill="none" stroke="#000" stroke-width=".2" stroke-dasharray="1.3 .6" stroke-dashoffset=".3" stroke-linecap="butt"/>
<path d="M336 39.8a.4 .4 0 0 0 .6-.1 .4 .4 0 0 0 0-.6 .93 .93 0 0 0-1.2-.9v.7l.6 .9M342.6 58.2a.4 .4 0 0 0 .6 0 .4 .4 0 0 0-.1-.6 .93 .93 0 0 0-1.1-1v.7l.6 .9M343.1 59.2a.4 .4 0 0 0 .6 0 .4 .4 0 0 0-.1-.6 .93 .93 0 0 0-1.1-1v.7l.6 .9M349.1 49a.4 .4 0 0 0 .6 0 .4 .4 0 0 0-.1-.6 .93 .93 0 0 0-1.1-1v.8l.6 .8M331 62.8a.4 .4 0 0 0 .5 0 .4 .4 0 0 0 0-.6 .93 .93 0 0 0-1.1-1v.8l.6 .8M338.1 68.8a.4 .4 0 0 0 .6 0 .4 .4 0 0 0-.1-.6 .93 .93 0 0 0-1.1-1v.8l.6 .8M344.1 72.1a.4 .4 0 0 0 .5 0 .4 .4 0 0 0 0-.6 .93 .93 0 0 0-1.2-1l.1 .8 .6 .8M346.7 61.1a.4 .4 0 0 0 .6 0 .4 .4 0 0 0-.1-.6 .93 .93 0 0 0-1.1-1v.7l.6 .9M351.2 78.1a.4 .4 0 0 0 .6 0 .4 .4 0 0 0-.1-.6 .93 .93 0 0 0-1.1-1v.7l.6 .9M341.3 82.2a.4 .4 0 0 0 .5-.1 .4 .4 0 0 0 0-.6 .93 .93 0 0 0-1.1-.9v.7l.6 .9" fill="none" stroke="#000" stroke-width=".2" stroke-dasharray="1.3 .6" stroke-dashoffset=".2" stroke-linecap="butt"/>
<path d="M352.2 56a.69 .69 0 0 0 .9 .1 .69 .69 0 0 0 .2-.9 2.88 2.88 0 0 0-2.1-2.6 1.52 1.52 0 0 0-.1 2.1l1.1 1.3M353.8 78.6a.69 .69 0 0 0 .9 .1 .69 .69 0 0 0 .2-.9 2.88 2.88 0 0 0-2-2.6 1.52 1.52 0 0 0-.1 2.1l1 1.3M296.8 80.7a3 3 0 0 1 1.2 3.3 1.12 1.12 0 0 1-1.6-.7 2.42 2.42 0 0 1-.4-2.7l.3-.1 .5 .2M298.4 103.3a3 3 0 0 1 1.2 3.3 1.12 1.12 0 0 1-1.5-.7 2.42 2.42 0 0 1-.5-2.7l.4-.1 .4 .2" fill="none" stroke="#000" stroke-width=".2" stroke-dasharray="1.3 .6" stroke-dashoffset=".6" stroke-linecap="butt"/>
<path d="M323.8 57.9a.69 .69 0 0 0 .7 .6 .69 .69 0 0 0 .7-.6 .66 .66 0 0 0 .2-.8 .66 .66 0 0 0-.8-.4l-.6 .5-.2 .7M326.1 90.6a.69 .69 0 0 0 .7 .5 .69 .69 0 0 0 .7-.6 .66 .66 0 0 0 .3-.8 .66 .66 0 0 0-.8-.4l-.6 .5-.3 .8" fill="none" stroke="#000" stroke-width=".2" stroke-dasharray="1.3 .6" stroke-dashoffset="-.1" stroke-linecap="butt"/>
<g fill="none" stroke="#000" stroke-width=".2" stroke-dasharray="15.2 1.3 1.3 1.3">
<path d="M55.4 174.5h-2M57.5 172.5v-2M57.5 176.5v2M59.5 174.5h2M60.6 168.1h-1M60.6 172.5h-1.2M62.7 166.1v-1M62.7 170.1v1M62.7 170.5v-1.3M62.7 174.5v1.3M64.7 178.1v-1M64.7 168.1h1"/>
<path d="M64.7 172.5h1.2M86.2 168.1h-1M88.3 166.1v-1M88.3 170.1v1M90.3 168.1h1M212 165.4h-1M214 163.4v-1M214 167.5v1M216.1 165.4h1M319 168.1h-1M321 166.1v-1M321 170.1v1"/>
<path d="M323 168.1h1M344.6 168.1h-1M344.6 172.5h-1.3M344.6 178.1v-1M346.6 166.1v-1M346.6 170.1v1M346.6 170.5v-1.3M346.6 174.5v1.3M348.6 168.1h1M348.6 172.5h1.2M349.8 174.5h-2M351.8 172.5v-2"/>
<path d="M351.8 176.5v2M353.8 174.5h2M62.6 199.3h-1M62.6 180.1h-1M64.7 197.3v-1M64.7 182.1v1M66.7 199.3h1M66.7 180.1h1M67.4 189.7h-1M69.5 187.7v-1M69.5 191.7v1M71.5 189.7h1"/>
<path d="M75.4 189.7h-1M77.5 187.7v-1M77.5 191.7v1M79.5 189.7h1M86.2 188.1h-.4M88.2 199.3h-1M90.3 184v-.4M90.3 192.2v.4M90.3 197.3v-1M92.3 199.3h1M94.3 188.1h.4M314.9 188.1h-.4"/>
<path d="M317 199.3h-1M319 184v-.4M319 192.2v.4M319 197.3v-1M321 199.3h1M323.1 188.1h.3M329.8 189.7h-1M331.8 187.7v-1M331.8 191.7v1M333.8 189.7h1M337.8 189.7h-1M339.8 187.7v-1"/>
<path d="M339.8 191.7v1M341.8 189.7h1M342.6 199.3h-1M342.6 180.1h-1M344.6 197.3v-1M344.6 182.1v1M346.6 199.3h1M346.6 180.1h1M55.4 208.1h-2M57.5 206.1v-2M57.5 210.1v2M59.5 208.1h2"/>
<path d="M60.6 211.3h-1M62.7 209.3v-1M62.7 213.3v1M64.7 201.3v1M64.7 211.3h1M69.8 218.1h-1M71.9 216.1v-1M73.9 218.1h1M86.2 211.3h-1M86.2 206.9h-1.2M88.3 209.3v-1M88.3 213.3v1"/>
<path d="M88.3 204.9v-1.3M88.3 208.9v1.3M90.3 201.3v1M90.3 211.3h1M90.3 206.9h1.2M212 214h-1M214 211.9v-1M214 216v1M216.1 214h1M319 211.3h-1M319 206.9h-1.3M319 201.3v1"/>
<path d="M321 209.3v-1M321 213.3v1M321 204.9v-1.3M321 208.9v1.3M323 211.3h1M323 206.9h1.2M335.4 218.1h-1M337.4 216.1v-1M339.4 218.1h1M344.6 211.3h-1M344.6 201.3v1M346.6 209.3v-1"/>
<path d="M346.6 213.3v1M348.6 211.3h1M349.8 208.1h-2M351.8 206.1v-2M351.8 210.1v2M353.8 208.1h2M71.9 220.1v1M337.4 220.1v1"/>
</g>
<g fill="#000">
<path d="M169.3 220.6l1.8 3.5h-3.5z"/>
<path d="M58 80.5l3.5 1.7v-3.5zM30.7 106.1l1.7 3.5 1.8-3.5zM58 65l3.5 1.8v-3.5z"/>
<path d="M80.7 185.9l-2.5 3.1 3.4-2.1zM91.2 189.1l2.1 3.4 1-.9zM90.9 200.1l1.9 3.5 1-.8zM59.1 173.4l3.6-1.8-.7-1.1zM89 207.9l1.7 3.6 1-.7zM92.5 187.1l3.8-1.1-.5-1.2zM91.3 164.2l-2.3 3.2 3.3-2.3zM91.9 125.9l4 .6-4 .7zM53.5 126.5l3.9-.6v1.3zM105.2 115.7h1.3l-.6 4zM105.9 20.5l.6 4h-1.3zM216.8 161.2l-2.1 3.5 3.1-2.6zM287 220.1h1.3l-.6 4zM287.7 155.3l.6 4h-1.3zM354.6 169.2l-1.7 3.6 2.8-2.9z"/>
</g>
<text font-size="7.1" x="348.2" y="264.6">B</text>
<g font-size="5.6">
<text x="235.7" y="237.2">CRITICAL</text>
<text x="229.7" y="242.8">TO FUNCTION</text>
<text x="234.3" y="248.5">DRAWING</text>
</g>
<g font-size="4.7">
<text x="30.9" y="66.8">A</text>
<text x="98.8" y="73.8">124.00</text>
<text x="30.8" y="82.2">A</text>
<text x="31.1" y="119.7">B</text>
<text x="67.1" y="128.3">53.00</text>
<text x="315.2" y="142.9">2X M6X1.0 - 6H</text>
<text x="355.6" y="142.9">12.00</text>
<text x="105.3" y="147.7">2X M6X1.0 - 6H</text>
<text x="145.8" y="147.7">12.00</text>
<text x="241" y="144">2X M3X0.5 - 6H</text>
<text x="281.4" y="144">6.00</text>
<text x="105.3" y="160.1">4X M3X0.5 - 6H</text>
<text x="145.8" y="160.1">6.00</text>
<text x="105.3" y="172.9">2X M3X0.5 - 6H</text>
<text x="145.8" y="172.9">6.00</text>
<text x="111.9" y="185.8">6.05±0.03</text>
<text x="142.8" y="185.8">3</text>
<text x="281.8" y="188.5">86.00</text>
<text x="105.3" y="198.6">M4X0.7 - 6H</text>
<text x="139" y="198.6">8.00</text>
<text x="105.3" y="211.4">4X M3X0.5 - 6H</text>
<text x="145.8" y="211.4">6.00</text>
<text x="167.4" y="213">C</text>
<text x="105.3" y="224.2">2X</text>
<text x="116.1" y="224.2">3.05±0.03</text>
<text x="141.7" y="224.2">7.00</text>
<text x="350.7" y="253.2">Mount, Inspection Cameras</text>
<text x="366.5" y="263.5">1225-10927</text>
<text x="406.3" y="263.5">01</text>
</g>
<g font-size="3.5">
<text x="320.5" y="241.6">JHP</text>
<text x="329.9" y="241.5">07/12/19</text>
<text x="320.5" y="248.6">SM</text>
<text x="329.9" y="248.5">07/12/19</text>
</g>
<g font-size="3.4">
<text x="347" y="249.4">TITLE:</text>
<text x="347" y="258.2">SIZE</text>
<text x="356.8" y="258.2">PART NO.</text>
<text x="406" y="258.2">REV</text>
<text x="348.1" y="268.5">SCALE: 4:5</text>
<text x="393.9" y="268.5">SHEET 1 OF 1</text>
</g>
<g font-size="3.2">
<text x="38.3" y="6.7">8</text>
<text x="90.2" y="6.7">7</text>
<text x="139.7" y="6.5">6</text>
<text x="190" y="6.5">5</text>
<text x="240.4" y="6.6">4</text>
<text x="290.4" y="6.7">3</text>
<text x="340.4" y="6.5">2</text>
<text x="391.9" y="6.7">1</text>
<text x="10.6" y="41.4">D</text>
<text x="418.9" y="40.7">D</text>
<text x="418.4" y="106.4">C</text>
<text x="10.8" y="109.5">C</text>
<text x="10.8" y="170.2">B</text>
<text x="419.4" y="170.6">B</text>
<text x="10.8" y="237.2">A</text>
<text x="419.1" y="239.3">A</text>
<text x="270.6" y="256.8">Aluminum 6061-T6</text>
<text x="270.4" y="263.5">AS-MACHINED, TUMBLE DEBUR</text>
<text x="38.8" y="273.8">8</text>
<text x="90.4" y="273.8">7</text>
<text x="140.2" y="273.8">6</text>
<text x="190.1" y="273.9">5</text>
<text x="240.5" y="273.8">4</text>
<text x="290" y="273.8">3</text>
<text x="342.6" y="274.1">2</text>
<text x="392.7" y="274.1">1</text>
</g>
<g font-size="2.8">
<text x="280.4" y="245.3">0.2</text>
<text x="295.3" y="249.6">ITG-11</text>
<text x="296.7" y="268.5">CAD File: 1225-10927</text>
</g>
<text font-size="2.4" x="269.8" y="234.2">UNLESS OTHERWISE SPECIFIED</text>
<g font-size="2.2">
<text x="269.2" y="238.8">DIMENSIONS ARE IN MILLIMETERS</text>
<text x="320.4" y="234.5">NAME</text>
<text x="334.7" y="234.5">DATE</text>
<text x="269.3" y="241.4">GENERAL SURFACE TOLERANCE:</text>
<text x="288.8" y="245.3">A</text>
<text x="293.5" y="245.3">B</text>
<text x="297.8" y="245.3">C</text>
<text x="307.2" y="241.2">DRAWN</text>
<text x="268.3" y="249.4">NON-BASIC DIMENSIONS:</text>
<text x="305.7" y="248.3">CHECKED</text>
</g>
<text font-size="2.1" x="268.3" y="268.5">DO NOT SCALE DRAWING</text>
<g font-size="2">
<text x="229.5" y="255.9">THE INFORMATION CONTAINED IN THIS</text>
<text x="231.8" y="253.1">PROPRIETARY AND CONFIDENTIAL</text>
<text x="268.9" y="253.1">MATERIAL</text>
<text x="229.5" y="258.4">DRAWING IS THE SOLE PROPERTY OF</text>
<text x="229.5" y="260.9">FIKST. ANY REPRODUCTION IN PART</text>
<text x="229.5" y="263.4">OR AS A WHOLE</text>
<text x="269.1" y="260.3">FINISH</text>
<text x="229.5" y="266">WITHOUT THE WRITTEN PERMISSION OF</text>
<text x="229.5" y="268.5">FIKST IS PROHIBITED.</text>
</g>
</svg>
